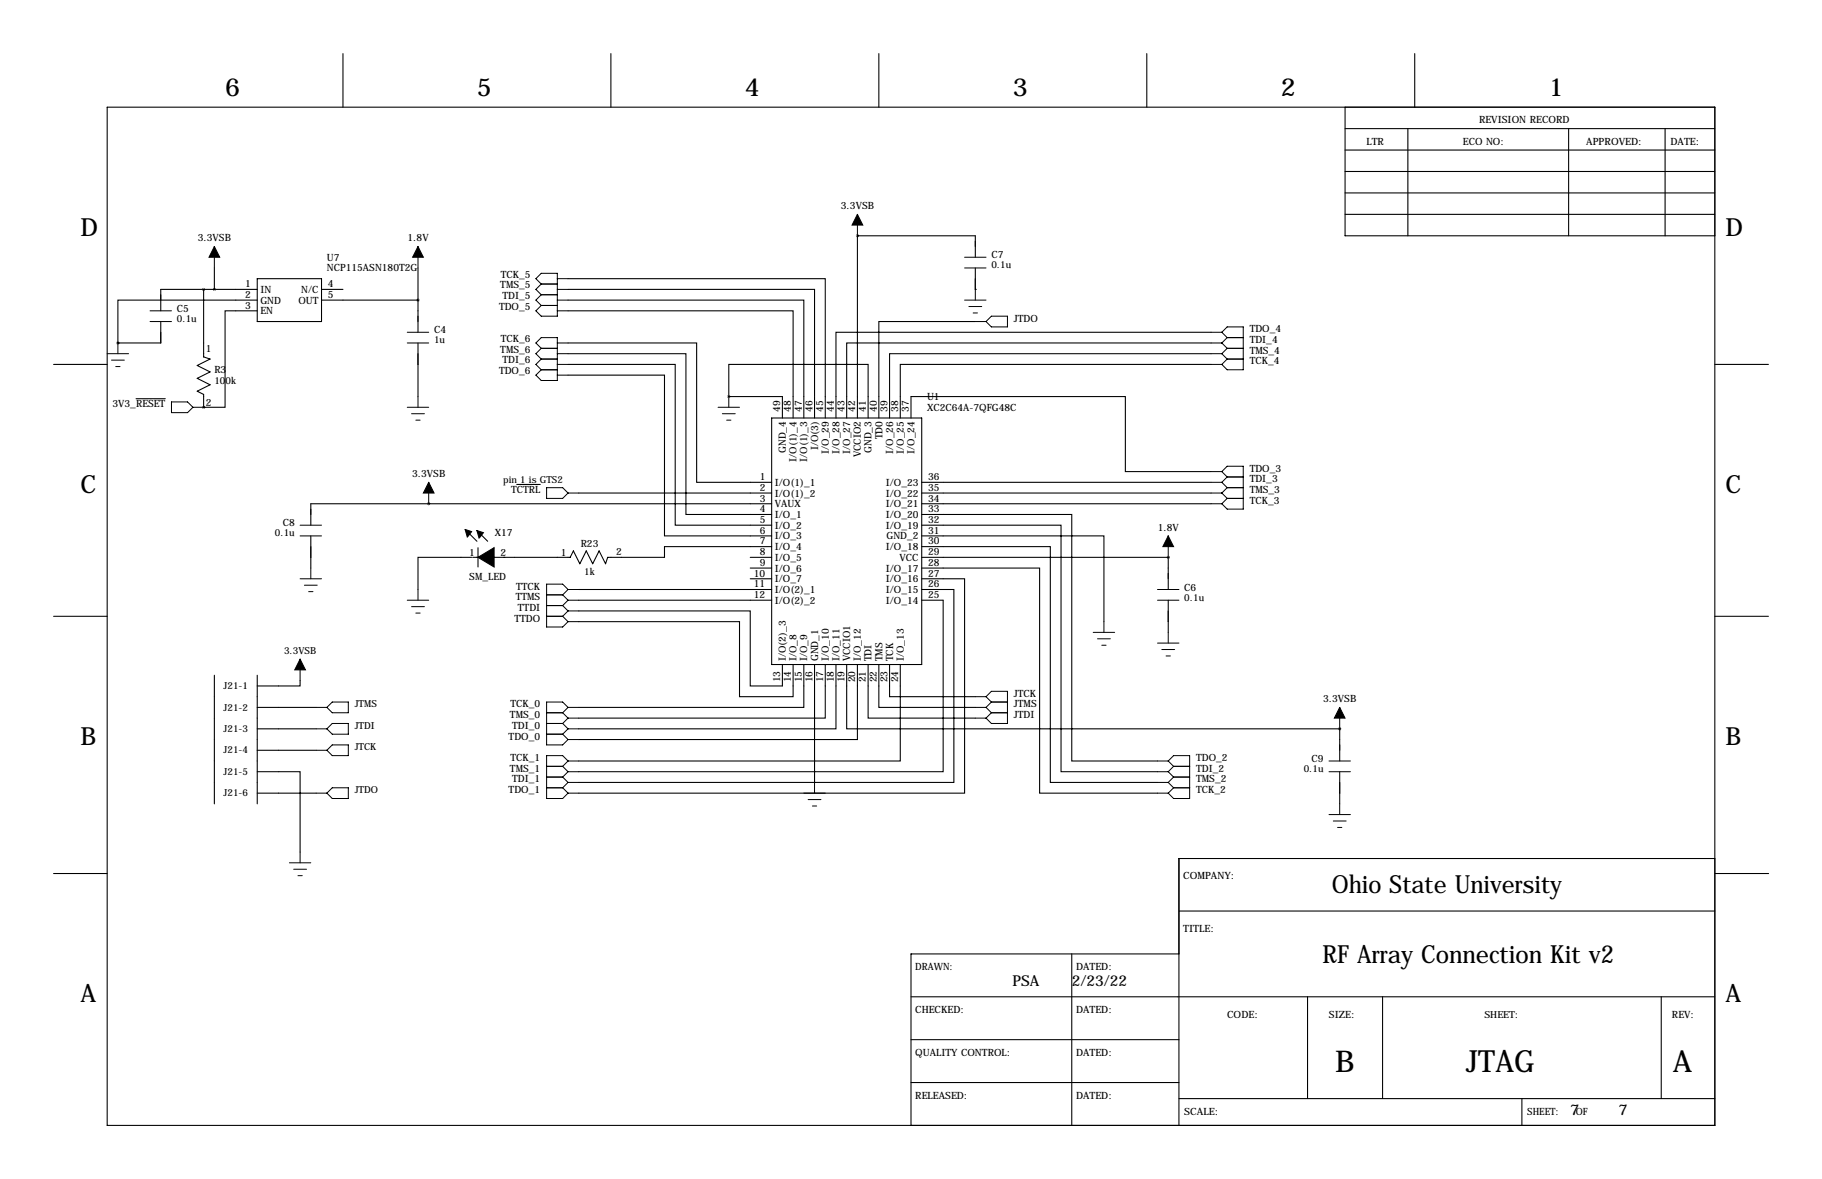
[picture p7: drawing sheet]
<svg xmlns="http://www.w3.org/2000/svg" width="432mm" height="279mm" viewBox="0 0 432 279" stroke-linecap="round" stroke-linejoin="round" font-family="sans-serif">
<g fill="none" stroke="#000" stroke-width=".25">
<path d="M81.3 12.7v12.7M144.8 12.7v12.7M208.3 12.7v12.7M271.8 12.7v12.7M335.3 12.7v12.7M25.4 25.4h381v241.3h-381zM318.8 30.5h87.6M318.8 35.6h87.6M318.8 25.4v30.5h87.6M333.7 30.5v25.4M371.8 30.5v25.4M394.6 30.5v25.4"/>
<path d="M203.2 55.9h.1M203.2 55.9h27.9v5.1M203.2 55.9v43.2M318.8 45.7h87.6M318.8 50.8h87.6M318.8 40.6h87.6M38.1 76.2v5.1h-10.2M48.3 68.6v16l1.5 .5-3.1 1.5 3.1 1.5-3.1 1.6 3.1 1.5-3.1 1.5 1.6 .8v3M50.8 63.5v5.1M61 71.1h-33.1v10.2M61 73.7h-7.7v22.8h-5M61 66h15.2v10.2h-15.2z"/>
<path d="M61 68.6h-22.9v5.1M76.2 68.6h5.1M76.2 71.1h22.9M99.1 63.5v15.2M134.6 66h61v33.1M134.6 68.6h58.4v30.5M134.6 71.1h55.9v28M134.6 73.7h53.4v25.4M231.1 68.6h.1M231.1 76.2h-22.8v22.9M231.1 63.5v5.1M287 78.7h-88.9v20.4"/>
<path d="M12.7 86.4h12.7M27.9 81.3h.1M32.2 94.5h7M48.3 96.5h.1M99.1 81.3v12.7M134.6 81.3h30.5v33h17.8M134.6 83.8h28v38.1h20.3M134.6 86.4h25.4v38.1h22.9M134.6 88.9h22.9v38.1h25.4M172.7 94v-7.6h33v12.7M172.7 94h.1M172.7 94h12.7v5.1"/>
<path d="M182.9 99.1h35.5v58.4h-35.5zM215.9 99.1v-5.1h50.8v17.8h20.3M287 86.4h-73.6v12.7M287 83.8h-76.2v15.3M287 81.3h-86.3v17.8M406.4 86.4h12.7M101.6 119.4h.1M122.5 114.8h5.5M137.2 116.8h45.7M182.9 119.4h-109.2v5.1M218.4 114.3h68.6M218.4 116.8h68.6"/>
<path d="M218.4 119.4h68.6M73.7 127v7.6M110.5 125.7l2.5 2.6M111.8 132.1h-12.7v7.6M113 125.7l2.6 2.6M113.3 129.8v4.6M137.2 139.7h45.7M177.8 132.1h5.1M177.8 134.6h5.1M177.8 137.2h5.1M182.9 129.5h-25.4v2.6h-13.5l-.5 1.5-1.5-3-1.5 3-1.6-3-1.5 3-1.5-3-.8 1.5h-23.1M218.4 127h43.2v20.3"/>
<path d="M218.4 139.7h7.7v45.7h-88.9M218.4 137.2h10.2v50.8h-91.4M218.4 134.6h28v53.4h27.9M218.4 129.5h30.5v55.9h25.4M218.4 124.5h33.1v58.4h22.8M218.4 121.9h35.6v58.4h20.3M218.4 132.1h58.5M276.9 132.1h.1M276.9 132.1v7.6M12.7 146h12.7M137.2 144.8h40.6v17.8h7.6v-5.1M137.2 147.3h38.1v17.8h12.7v-7.6"/>
<path d="M137.2 142.2h45.7M190.5 157.5v10.1h-53.3M193 157.5v27.9M195.6 157.5v12.7h-58.4M198.1 157.5v15.2h-60.9M200.7 157.5v15.2h116.8M203.2 157.5v17.8h-66M205.7 157.5v12.7h25.4M208.3 157.5v10.1h22.8M210.8 157.5v7.6h20.3M213.4 157.5v22.8h-76.2M218.4 142.2h5.1v40.7h-86.3"/>
<path d="M276.9 142.2v7.7M406.4 146h12.7M50.8 160v30.5M61 160v30.5M61 167.6h13.9M61 172.7h13.9M61 177.8h13.9M71.1 161.3v1.3h-10.1M317.5 172.7h.1M317.5 172.7v7.6M61 182.9h10.1v19M61 188h13.9"/>
<path d="M317.5 182.9v7.6M12.7 207h12.7M279.4 215.9h127M406.4 203.5h-127v63.2M406.5 207h12.7M215.9 236.2h190.5M254 226.1v40.6M279.4 226.1h-63.5v40.6M309.9 236.2v24.1M327.7 236.2v24.1M393.7 236.2v24.1M215.9 246.4h63.5"/>
<path d="M215.9 256.5h63.5M279.4 260.3h127M360.7 260.3v6.4"/>
</g>
<g fill="none" stroke="#000" stroke-width=".24">
<path d="M50.8 58.4v5.1M99.1 58.4v5.1M203.2 50.8v5.1M35.6 73.7h5M35.6 76.2h5M96.5 78.7h5.1M128.3 67.3l-1.3-1.3 1.3-1.2h3.8v10.1h-3.8l-1.3-1.2 1.3-1.3M128.3 67.3h3.8M128.3 67.3l-1.3 1.3 1.3 1.2M128.3 69.8h3.8M128.3 69.8l-1.3 1.3 1.3 1.3M128.3 72.4h3.8"/>
<path d="M132.1 73.7h2.5M132.1 66h2.5M132.1 68.6h2.5M132.1 71.1h2.5M228.6 61h5.1M228.6 63.5h5.1M228.6 71.1h5.1M229.6 72.6h3.1M230.6 74.2h1M231.1 76.2h2.6M231.1 68.6v2.5M234.9 74.9h3.9v2.6h-3.9l-1.2-1.3z"/>
<path d="M287 78.7h2.6M289.6 78.7l1.2-1.2h3.8v10.1h-3.8l-1.2-1.2M289.6 78.7l1.2 1.3M25.4 83.8h5.1M26.4 85.3h3.1M27.4 86.9h1M27.9 81.3v2.5M40.6 95.2h3.8l1.3 1.3-1.3 1.3h-3.8zM45.7 96.5h2.6M96.5 81.3h5.1M96.5 96.5h5.1M97.5 98h3.1"/>
<path d="M98.6 99.6h1M99.1 94v2.5M128.3 87.6h3.8M128.3 85.1h3.8M128.3 82.5h3.8M128.3 82.5l-1.3-1.2 1.3-1.3h3.8v10.2h-3.8l-1.3-1.3 1.3-1.3M128.3 82.5l-1.3 1.3 1.3 1.3M128.3 85.1l-1.3 1.3 1.3 1.2M132.1 81.3h2.5M132.1 86.4h2.5M132.1 83.8h2.5M132.1 88.9h2.5"/>
<path d="M170.2 96.5h5.1M171.2 98h3M172.2 99.6h1M172.7 94v2.5M287 81.3h2.6M287 86.4h2.6M287 83.8h2.6M289.6 83.8l1.2 1.3M289.6 81.3l1.2 1.2M290.8 85.1h3.8M290.8 85.1l-1.2 1.3M290.8 82.5h3.8"/>
<path d="M290.8 82.5l-1.2 1.3M290.8 80h3.8M290.8 80l-1.2 1.3M101.6 114.3v5.1M129.5 115.6h3.8l1.3 1.2-1.3 1.3h-3.8zM134.6 116.8h2.6M287 116.8h2.6M287 119.4h2.6M287 114.3h2.6M287 111.8h2.6M289.6 111.8l1.2-1.3h3.8v10.2h-3.8l-1.2-1.3M289.6 116.8l1.2 1.3"/>
<path d="M289.6 114.3l1.2 1.3M289.6 111.8l1.2 1.2M290.8 118.1h3.8M290.8 115.6h3.8M290.8 118.1l-1.2 1.3M290.8 115.6l-1.2 1.2M290.8 113h3.8M290.8 113l-1.2 1.3M71.1 124.5h5.1M71.1 127h5.1M71.1 137.2h5.1M72.1 138.7h3.1"/>
<path d="M73.7 134.6v2.6M99.1 139.7v2.5M134.6 139.7h2.6M134.6 139.7l-1.3 1.3M134.6 139.7l-1.3-1.3h-3.8v10.2h3.8l1.3-1.3M274.3 139.7h5.1M276.9 127v5.1M71.1 156.2v5.1M73.2 140.2h1M96.5 142.2h5.1M97.5 143.8h3.1M98.6 145.3h1"/>
<path d="M129.5 141h3.8M129.5 143.5h3.8M129.5 146h3.8M133.3 141l1.3 1.2M133.3 143.5l1.3 1.3M133.3 146l1.3 1.3M134.6 142.2h2.6M134.6 142.2l-1.3 1.3M134.6 144.8h2.6M134.6 144.8l-1.3 1.2M134.6 147.3h2.6M259.1 149.9h5.1"/>
<path d="M260.1 151.4h3M261.1 152.9h1M261.6 147.3v2.6M274.3 142.2h5.1M274.3 152.4h5.1M275.3 153.9h3.1M276.4 155.4h1M276.9 149.9v2.5M74.9 167.6h2.6M74.9 172.7h2.6M74.9 177.8h2.6M78.7 166.4h3.8v2.5h-3.8l-1.2-1.3z"/>
<path d="M78.7 171.4h3.8v2.6h-3.8l-1.2-1.3zM78.7 176.5h3.8v2.6h-3.8l-1.2-1.3zM129.5 168.9h3.8M129.5 171.4h3.8M129.5 174h3.8M133.3 168.9l1.3 1.3M133.3 171.4l1.3 1.3M133.3 174l1.3 1.3M134.6 167.6l-1.3-1.2h-3.8v10.1h3.8l1.3-1.2M134.6 167.6h2.6M134.6 167.6l-1.3 1.3M134.6 170.2h2.6"/>
<path d="M134.6 170.2l-1.3 1.2M134.6 172.7h2.6M134.6 172.7l-1.3 1.3M134.6 175.3h2.6M231.1 167.6h2.6M231.1 170.2h2.6M231.1 165.1h2.6M233.7 165.1l1.2-1.3h3.9v7.6h-3.9l-1.2-1.2M233.7 167.6l1.2 1.3M233.7 165.1l1.2 1.3M234.9 168.9h3.9M234.9 166.4h3.9"/>
<path d="M234.9 168.9l-1.2 1.3M234.9 166.4l-1.2 1.2M317.5 167.6v5.1M74.9 188h2.6M77.5 188l1.2-1.3h3.8v2.5h-3.8zM129.5 181.6h3.8M129.5 184.1h3.8M129.5 186.7h3.8M133.3 181.6l1.3 1.3M133.3 184.1l1.3 1.3M133.3 186.7l1.3 1.3M134.6 180.3h2.6"/>
<path d="M134.6 182.9h2.6M134.6 188h2.6M134.6 180.3l-1.3-1.2h-3.8v10.1h3.8l1.3-1.2M134.6 180.3l-1.3 1.3M134.6 182.9l-1.3 1.2M134.6 185.4h2.6M134.6 185.4l-1.3 1.3M190.5 188h5.1M191.5 189.5h3.1M192.5 191h1M193 185.4v2.6M274.3 180.3h2.6"/>
<path d="M274.3 182.9h2.6M274.3 188h2.6M274.3 185.4h2.6M276.9 180.3l1.2-1.2h3.8v10.1h-3.8l-1.2-1.2M276.9 185.4l1.2 1.3M276.9 182.9l1.2 1.2M276.9 180.3l1.2 1.3M278.1 181.6h3.8M278.1 184.1h3.8M278.1 186.7h3.8M278.1 186.7l-1.2 1.3M278.1 184.1l-1.2 1.3"/>
<path d="M278.1 181.6l-1.2 1.3M315 180.3h5M315 182.9h5M315 193h5M316 194.6h3M317 196.1h1M317.5 190.5v2.5M68.6 204.5h5.1M69.6 206h3M70.6 207.5h1M71.1 201.9v2.6"/>
</g>
<path d="M110.2 125.5l1.6 .5-1.1 1.3zM113 125.7l1.6 .5-1.1 1.3zM113.3 132.1h3.8v2.3zM113.3 132.1l3.8-2.3v2.3z" fill="#000" stroke="#000" stroke-width=".25"/>
<path d="M50.8 58.4l1.3 2.6h-2.6zM99.1 58.4l1.2 2.6h-2.5zM203.2 50.8l1.3 2.5h-2.6zM101.6 114.3l1.3 2.5h-2.6zM276.9 127l1.2 2.5h-2.5zM71.1 156.2l1.3 2.6h-2.6zM317.5 167.6l1.3 2.6h-2.6z" fill="#000" stroke="#000" stroke-width=".24"/>
<path d="M48.2 96.5a.05 .05 0 0 0 .1 0 .05 .05 0 0 0-.1 0zM99 71.1a.05 .05 0 0 0 .1 0 .05 .05 0 0 0-.1 0zM48.2 68.6a.05 .05 0 0 0 .1 0 .05 .05 0 0 0-.1 0zM27.9 81.3a.05 .05 0 0 0 .1 0 .05 .05 0 0 0-.1 0zM276.8 132.1a.05 .05 0 0 0 .1 0 .05 .05 0 0 0-.1 0z" fill="#000" stroke="#000" stroke-width=".63"/>
<text font-size="7.3" x="347.5" y="254">JTAG</text>
<g font-size="7.1">
<text x="316.5" y="254">B</text>
<text x="396.5" y="254">A</text>
</g>
<g font-size="5.9">
<text x="53.3" y="22.9">6</text>
<text x="113" y="22.9">5</text>
<text x="176.5" y="22.9">4</text>
<text x="240" y="22.9">3</text>
<text x="303.5" y="22.9">2</text>
<text x="367" y="22.9">1</text>
<text x="19" y="55.9">D</text>
<text x="408.9" y="55.9">D</text>
<text x="19" y="116.8">C</text>
<text x="408.9" y="116.8">C</text>
<text x="19" y="176.5">B</text>
<text x="408.9" y="176.5">B</text>
<text x="315.6" y="211.6">Ohio State University</text>
<text x="313.4" y="228.1">RF Array Connection Kit v2</text>
<text x="19" y="237.5">A</text>
<text x="408.9" y="237.5">A</text>
</g>
<g font-size="3.6">
<text x="239.9" y="233.7">PSA</text>
<text x="254" y="233.7">2/23/22</text>
<text x="372.1" y="264.1">7</text>
<text x="383.5" y="264.1">7</text>
</g>
<g font-size="2.4">
<text x="350.5" y="29.2">REVISION RECORD</text>
<text x="323.8" y="34.3">LTR</text>
<text x="346.7" y="34.3">ECO NO:</text>
<text x="375.9" y="34.3">APPROVED:</text>
<text x="395.9" y="34.3">DATE:</text>
<text x="199.3" y="49.5">3.3VSB</text>
<text x="46.9" y="57.2">3.3VSB</text>
<text x="96.6" y="57.2">1.8V</text>
<text x="77.5" y="61.8">U7</text>
<text x="77.5" y="64.3">NCP115ASN180T2G</text>
<text x="118.7" y="65.8">TCK_5</text>
<text x="234.9" y="61.2">C7</text>
<text x="58.1" y="68.1">1</text>
<text x="58.1" y="70.6">2</text>
<text x="61.7" y="69.4">IN</text>
<text x="61.7" y="72">GND</text>
<text x="70.7" y="72">OUT</text>
<text x="71.4" y="69.4">N/C</text>
<text x="77.7" y="68.1">4</text>
<text x="77.7" y="70.6">5</text>
<text x="118.6" y="68.3">TMS_5</text>
<text x="119.1" y="70.9">TDI_5</text>
<text x="41.9" y="73.9">C5</text>
<text x="58.1" y="73.2">3</text>
<text x="61.7" y="74.5">EN</text>
<text x="118.3" y="73.4">TDO_5</text>
<text x="240.3" y="76.2">JTDO</text>
<text x="48.8" y="83.3">1</text>
<text x="102.9" y="79">C4</text>
<text x="118.6" y="83.6">TMS_6</text>
<text x="118.7" y="81">TCK_6</text>
<text x="296.2" y="83.8">TMS_4</text>
<text x="296.2" y="81.3">TDI_4</text>
<text x="296.2" y="78.7">TDO_4</text>
<text x="50.8" y="88.4">R3</text>
<text x="118.3" y="88.6">TDO_6</text>
<text x="119.1" y="86.1">TDI_6</text>
<text x="296.2" y="86.4">TCK_4</text>
<text x="219.7" y="94.8">U1</text>
<text x="26.7" y="96.5">3V3_RESET</text>
<text x="48.8" y="96.1">2</text>
<text x="184.9" y="97.5" transform="rotate(-90 184.9 97.5)">49</text>
<text x="187.5" y="97.5" transform="rotate(-90 187.5 97.5)">48</text>
<text x="190" y="97.5" transform="rotate(-90 190 97.5)">47</text>
<text x="192.5" y="97.5" transform="rotate(-90 192.5 97.5)">46</text>
<text x="195.1" y="97.5" transform="rotate(-90 195.1 97.5)">45</text>
<text x="197.6" y="97.5" transform="rotate(-90 197.6 97.5)">44</text>
<text x="200.2" y="97.5" transform="rotate(-90 200.2 97.5)">43</text>
<text x="202.7" y="97.5" transform="rotate(-90 202.7 97.5)">42</text>
<text x="205.2" y="97.5" transform="rotate(-90 205.2 97.5)">41</text>
<text x="207.8" y="97.5" transform="rotate(-90 207.8 97.5)">40</text>
<text x="210.3" y="97.5" transform="rotate(-90 210.3 97.5)">39</text>
<text x="212.9" y="97.5" transform="rotate(-90 212.9 97.5)">38</text>
<text x="215.4" y="97.5" transform="rotate(-90 215.4 97.5)">37</text>
<text x="219.7" y="97.4">XC2C64A-7QFG48C</text>
<text x="186.3" y="107.4" transform="rotate(-90 186.3 107.4)">GND_4</text>
<text x="193.9" y="106.7" transform="rotate(-90 193.9 106.7)">I/O(3)</text>
<text x="196.4" y="107.5" transform="rotate(-90 196.4 107.5)">I/O_29</text>
<text x="199" y="107.5" transform="rotate(-90 199 107.5)">I/O_28</text>
<text x="201.5" y="107.5" transform="rotate(-90 201.5 107.5)">I/O_27</text>
<text x="206.6" y="107.4" transform="rotate(-90 206.6 107.4)">GND_3</text>
<text x="209.1" y="104.1" transform="rotate(-90 209.1 104.1)">TD0</text>
<text x="211.7" y="107.5" transform="rotate(-90 211.7 107.5)">I/O_26</text>
<text x="214.2" y="107.5" transform="rotate(-90 214.2 107.5)">I/O_25</text>
<text x="216.7" y="107.5" transform="rotate(-90 216.7 107.5)">I/O_24</text>
<text x="97.7" y="113">3.3VSB</text>
<text x="180" y="113.8">1</text>
<text x="188.8" y="109.4" transform="rotate(-90 188.8 109.4)">I/O(1)_4</text>
<text x="191.3" y="109.4" transform="rotate(-90 191.3 109.4)">I/O(1)_3</text>
<text x="204" y="108.4" transform="rotate(-90 204 108.4)">VCCIO2</text>
<text x="220" y="113.8">36</text>
<text x="296.2" y="111.8">TDO_3</text>
<text x="121.1" y="116.8">TCTRL</text>
<text x="180" y="116.3">2</text>
<text x="180" y="118.9">3</text>
<text x="183.6" y="115.1">I/O(1)_1</text>
<text x="183.6" y="117.7">I/O(1)_2</text>
<text x="210" y="115.1">I/O_23</text>
<text x="210" y="117.7">I/O_22</text>
<text x="220" y="116.3">35</text>
<text x="220" y="118.9">34</text>
<text x="296.2" y="119.4">TCK_3</text>
<text x="296.2" y="116.8">TMS_3</text>
<text x="296.2" y="114.3">TDI_3</text>
<text x="67" y="124.7">C8</text>
<text x="180" y="121.4">4</text>
<text x="180" y="124">5</text>
<text x="183.6" y="120.2">VAUX</text>
<text x="183.6" y="122.8">I/O_1</text>
<text x="183.6" y="125.3">I/O_2</text>
<text x="210" y="120.2">I/O_21</text>
<text x="210" y="122.8">I/O_20</text>
<text x="210" y="125.3">I/O_19</text>
<text x="220" y="121.4">33</text>
<text x="220" y="124">32</text>
<text x="274.4" y="125.7">1.8V</text>
<text x="111.2" y="131.7">1</text>
<text x="117.3" y="127">X17</text>
<text x="118.6" y="131.7">2</text>
<text x="132.9" y="131.7">1</text>
<text x="137.6" y="129.5">R23</text>
<text x="146" y="131.6">2</text>
<text x="180" y="126.5">6</text>
<text x="180" y="129">7</text>
<text x="180" y="131.6">8</text>
<text x="183.6" y="127.8">I/O_3</text>
<text x="183.6" y="130.4">I/O_4</text>
<text x="210" y="130.4">I/O_18</text>
<text x="210.1" y="127.8">GND_2</text>
<text x="220" y="126.5">31</text>
<text x="220" y="129">30</text>
<text x="220" y="131.6">29</text>
<text x="111.2" y="137.6">SM_LED</text>
<text x="178.7" y="136.7">10</text>
<text x="180" y="134.1">9</text>
<text x="183.6" y="132.9">I/O_5</text>
<text x="183.6" y="135.5">I/O_6</text>
<text x="183.6" y="138">I/O_7</text>
<text x="210" y="135.5">I/O_17</text>
<text x="210" y="138">I/O_16</text>
<text x="213.2" y="132.9">VCC</text>
<text x="220" y="134.1">28</text>
<text x="220" y="136.7">27</text>
<text x="122.2" y="142.2">TTMS</text>
<text x="122.3" y="139.7">TTCK</text>
<text x="178.7" y="139.2">11</text>
<text x="178.7" y="141.7">12</text>
<text x="183.6" y="140.5">I/O(2)_1</text>
<text x="183.6" y="143.1">I/O(2)_2</text>
<text x="210" y="140.5">I/O_15</text>
<text x="210" y="143.1">I/O_14</text>
<text x="220" y="139.2">26</text>
<text x="220" y="141.7">25</text>
<text x="280.7" y="140">C6</text>
<text x="121.9" y="147.3">TTDO</text>
<text x="122.7" y="144.8">TTDI</text>
<text x="184.9" y="161.7" transform="rotate(-90 184.9 161.7)">13</text>
<text x="186.3" y="156.7" transform="rotate(-90 186.3 156.7)">I/O(2)_3</text>
<text x="187.5" y="161.7" transform="rotate(-90 187.5 161.7)">14</text>
<text x="188.8" y="156.7" transform="rotate(-90 188.8 156.7)">I/O_8</text>
<text x="190" y="161.7" transform="rotate(-90 190 161.7)">15</text>
<text x="191.3" y="156.7" transform="rotate(-90 191.3 156.7)">I/O_9</text>
<text x="192.5" y="161.7" transform="rotate(-90 192.5 161.7)">16</text>
<text x="193.9" y="156.7" transform="rotate(-90 193.9 156.7)">GND_1</text>
<text x="195.1" y="161.7" transform="rotate(-90 195.1 161.7)">17</text>
<text x="196.4" y="156.7" transform="rotate(-90 196.4 156.7)">I/O_10</text>
<text x="197.6" y="161.7" transform="rotate(-90 197.6 161.7)">18</text>
<text x="199" y="156.7" transform="rotate(-90 199 156.7)">I/O_11</text>
<text x="200.2" y="161.7" transform="rotate(-90 200.2 161.7)">19</text>
<text x="201.5" y="156.7" transform="rotate(-90 201.5 156.7)">VCCIO1</text>
<text x="202.7" y="161.7" transform="rotate(-90 202.7 161.7)">20</text>
<text x="204" y="156.7" transform="rotate(-90 204 156.7)">I/O_12</text>
<text x="205.2" y="161.7" transform="rotate(-90 205.2 161.7)">21</text>
<text x="206.6" y="156.7" transform="rotate(-90 206.6 156.7)">TDI</text>
<text x="207.8" y="161.7" transform="rotate(-90 207.8 161.7)">22</text>
<text x="209.1" y="156.7" transform="rotate(-90 209.1 156.7)">TMS</text>
<text x="210.3" y="161.7" transform="rotate(-90 210.3 161.7)">23</text>
<text x="211.7" y="156.7" transform="rotate(-90 211.7 156.7)">TCK</text>
<text x="212.9" y="161.7" transform="rotate(-90 212.9 161.7)">24</text>
<text x="214.2" y="156.7" transform="rotate(-90 214.2 156.7)">I/O_13</text>
<text x="121" y="167.6">TCK_0</text>
<text x="240.3" y="167.6">JTMS</text>
<text x="240.3" y="165.1">JTCK</text>
<text x="313.6" y="166.4">3.3VSB</text>
<text x="120.9" y="170.2">TMS_0</text>
<text x="121.4" y="172.7">TDI_0</text>
<text x="240.3" y="170.2">JTDI</text>
<text x="120.5" y="175.3">TDO_0</text>
<text x="120.9" y="182.9">TMS_1</text>
<text x="121" y="180.3">TCK_1</text>
<text x="121.4" y="185.4">TDI_1</text>
<text x="283.5" y="185.4">TMS_2</text>
<text x="283.5" y="182.9">TDI_2</text>
<text x="283.5" y="180.3">TDO_2</text>
<text x="310.8" y="180.6">C9</text>
<text x="120.5" y="188">TDO_1</text>
<text x="283.5" y="188">TCK_2</text>
<text x="280.4" y="208.3">COMPANY:</text>
<text x="280.4" y="221">TITLE:</text>
<text x="216.9" y="229.9">DRAWN:</text>
<text x="255" y="229.9">DATED:</text>
<text x="216.9" y="240">CHECKED:</text>
<text x="255" y="240">DATED:</text>
<text x="290.8" y="241.3">CODE:</text>
<text x="315" y="241.3">SIZE:</text>
<text x="396.2" y="241.3">REV:</text>
<text x="216.9" y="250.2">QUALITY CONTROL:</text>
<text x="255" y="250.2">DATED:</text>
<text x="216.9" y="260.3">RELEASED:</text>
<text x="255" y="260.3">DATED:</text>
<text x="280.7" y="264.2">SCALE:</text>
<text x="361.9" y="264.2">SHEET:</text>
<text x="373.4" y="264.2">OF</text>
</g>
<g font-size="2.3">
<text x="234.9" y="63.6">0.1u</text>
<text x="41.9" y="76.3">0.1u</text>
<text x="102.9" y="81.4">1u</text>
<text x="50.8" y="91">100k</text>
<text x="119.3" y="114.4">pin 1 is GTS2</text>
<text x="65.1" y="127.1">0.1u</text>
<text x="138.5" y="136.2">1k</text>
<text x="280.7" y="142.3">0.1u</text>
<text x="67.3" y="154.9">3.3VSB</text>
<text x="53" y="163.3">J21-1</text>
<text x="84.1" y="167.6">JTMS</text>
<text x="53" y="168.4">J21-2</text>
<text x="53" y="173.5">J21-3</text>
<text x="84.1" y="172.7">JTDI</text>
<text x="53" y="178.6">J21-4</text>
<text x="84.1" y="177.8">JTCK</text>
<text x="53" y="183.6">J21-5</text>
<text x="309" y="183">0.1u</text>
<text x="53" y="188.7">J21-6</text>
<text x="84.1" y="188">JTDO</text>
<text x="351.8" y="241.3">SHEET:</text>
</g>
</svg>
